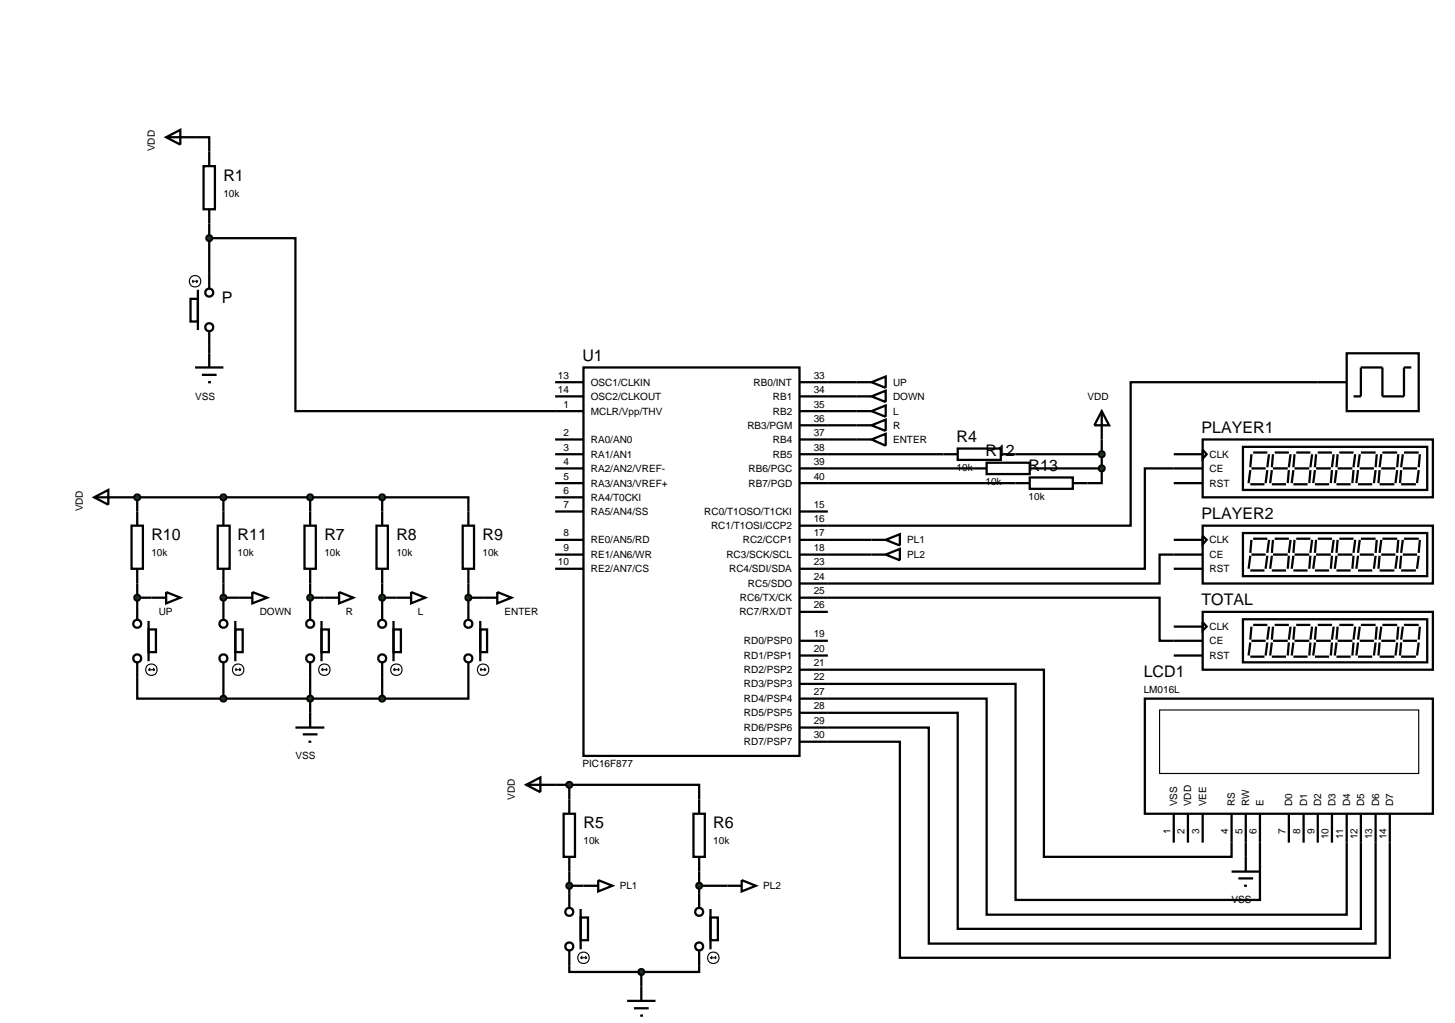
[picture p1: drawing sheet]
<svg xmlns="http://www.w3.org/2000/svg" width="257mm" height="180mm" viewBox="0 0 257 180" stroke-linecap="round" stroke-linejoin="round" font-family="sans-serif">
<g fill="none" stroke="#000" stroke-width=".4">
<path d="M34.4 24.2h2.5v5.1M35.9 29.3h2v7.6h-2zM36.9 36.9v14M33.6 52.7h1.3v4h-1.3zM34.9 51.1v7.1M36.9 42h15.2v30.5h50.8M36.9 58.5v3.8M97.9 67.4h5M97.9 69.9h5M97.9 77.5h5M102.9 64.8h38.1v68.5h-38.1zM141 67.4h10.1"/>
<path d="M141 69.9h10.1M141 75h10.1M141 72.5h10.1M141 77.5h10.1M194.3 77.5v5.1M212.1 77.5h40.6v10.2h-40.6zM212.1 79.3l.7 .8-.7 .8zM219.2 78.8h32.5v7.6h-32.5zM221 79.8h2.5M224.8 79.8h2.5M228.6 79.8h2.5M232.4 79.8h2.5"/>
<path d="M236.2 79.8h2.5M237.5 62.3h12.7v10.2h-12.7zM237.5 67.4h-38.1v25.3h-58.4M240 79.8h2.6M243.8 79.8h2.6M247.6 79.8h2.6M248.9 64.8h-1.3v5.1h-3.8v-5.1h-3.8v5.1h-1.3M21.7 87.7h45.7M24.2 87.7v2.5M39.4 87.7v2.5M54.7 87.7v2.5M67.4 87.7h15.2v2.5"/>
<path d="M67.4 87.7v2.5M97.9 95.2h5M97.9 97.8h5M97.9 87.7h5M97.9 80.1h5M97.9 82.6h5M97.9 85.2h5M97.9 90.2h5M141 95.2h15.2M141 97.8h15.2M141 80.1h25.4M141 82.6h30.4"/>
<path d="M141 85.2h38.1M141 90.2h5M156.2 95.2l2.5-1v2zM156.2 97.8l2.5-1v2zM179.1 80.1h15.2M184.1 82.6h10.2M194.3 82.6v2.6h-2.5M207 95.2h5.1M207 80.1h5.1M207 85.2h5.1M212.1 92.7h40.6v10.2h-40.6zM212.1 82.6h-10.2v17.7h-60.9"/>
<path d="M212.1 97.8h-7.6v5.1h-63.5M212.1 94.5l.7 .7-.7 .8zM219.2 94h32.5v7.6h-32.5zM220.5 82.9l-.3 2.3M220.5 85.4h2.5M220.5 98l-.3 2.3M220.7 97.8h2.5M220.7 82.6h2.5M220.7 80.1l-.2 2.3M220.7 95.2l-.2 2.3M221 95h2.5M223.5 82.9l-.3 2.3"/>
<path d="M223.5 98l-.3 2.3M223.8 80.1l-.3 2.3M223.8 95.2l-.3 2.3M224.3 85.4h2.5M224.3 82.9l-.3 2.3M224.3 98l-.3 2.3M224.5 97.8h2.6M224.5 82.6h2.6M224.5 80.1l-.2 2.3M224.5 95.2l-.2 2.3M224.8 95h2.5M227.3 82.9l-.2 2.3"/>
<path d="M227.3 98l-.2 2.3M227.6 80.1l-.3 2.3M227.6 95.2l-.3 2.3M228.1 85.4h2.5M228.1 82.9l-.3 2.3M228.1 98l-.3 2.3M228.3 97.8h2.6M228.3 82.6h2.6M228.3 80.1l-.2 2.3M228.3 95.2l-.2 2.3M228.6 95h2.5M231.1 82.9l-.2 2.3"/>
<path d="M231.1 98l-.2 2.3M231.4 80.1l-.3 2.3M231.4 95.2l-.3 2.3M231.9 85.4h2.5M231.9 82.9l-.3 2.3M231.9 98l-.3 2.3M232.1 97.8h2.6M232.1 82.6h2.6M232.1 80.1l-.2 2.3M232.1 95.2l-.2 2.3M232.4 95h2.5M234.9 82.9l-.2 2.3"/>
<path d="M234.9 98l-.2 2.3M235.2 80.1l-.3 2.3M235.2 95.2l-.3 2.3M235.7 85.4h2.5M235.7 82.9l-.3 2.3M235.7 98l-.3 2.3M235.9 97.8h2.6M235.9 82.6h2.6M235.9 80.1l-.2 2.3M235.9 95.2l-.2 2.3M236.2 95h2.5M238.7 82.9l-.2 2.3"/>
<path d="M238.7 98l-.2 2.3M239 80.1l-.3 2.3M239 95.2l-.3 2.3M239.5 85.4h2.5M239.5 82.9l-.3 2.3M239.5 98l-.3 2.3M239.8 97.8h2.5M239.8 82.6h2.5M239.8 80.1l-.3 2.3M239.8 95.2l-.3 2.3M240 95h2.6M242.6 82.9l-.3 2.3"/>
<path d="M242.6 98l-.3 2.3M242.8 80.1l-.2 2.3M242.8 95.2l-.2 2.3M243.3 85.4h2.6M243.3 82.9l-.2 2.3M243.3 98l-.2 2.3M243.6 97.8h2.5M243.6 82.6h2.5M243.6 80.1l-.3 2.3M243.6 95.2l-.3 2.3M243.8 95h2.6M246.4 82.9l-.3 2.3"/>
<path d="M246.4 98l-.3 2.3M246.6 80.1l-.2 2.3M246.6 95.2l-.2 2.3M247.1 85.4h2.6M247.1 82.9l-.2 2.3M247.1 98l-.2 2.3M247.4 97.8h2.5M247.4 82.6h2.5M247.4 80.1l-.3 2.3M247.4 95.2l-.3 2.3M247.6 95h2.6M250.2 82.9l-.3 2.3"/>
<path d="M250.2 98l-.3 2.3M250.4 80.1l-.2 2.3M250.4 95.2l-.2 2.3M24.2 119.4v3.8h15.2M24.2 102.9v3.8M24.2 105.4h2.5M39.4 105.4h2.6M39.4 102.9v3.8M39.4 119.4v3.8M54.7 105.4h2.5M54.7 102.9v3.8M54.7 119.4v6.3"/>
<path d="M67.4 105.4h2.5M67.4 102.9v3.8M67.4 119.4v3.8M82.6 119.4v3.8h-15.2M82.6 105.4h2.6M82.6 102.9v3.8M97.9 100.3h5M141 105.4h63.5v7.6h7.6M141 118.1h43.1v33h33.1v-7.6M141 113h5M141 115.6h5M141 107.9h5"/>
<path d="M207 100.3h5.1M207 115.6h5.1M207 110.5h5.1M212.1 107.9h40.6v10.2h-40.6zM212.1 109.7l.7 .8-.7 .7zM219.2 109.2h32.5v7.6h-32.5zM220.5 113.3l-.3 2.3M220.5 115.8h2.5M220.5 100.6h2.5M220.7 113h2.5M220.7 110.5l-.2 2.3M221 110.2h2.5"/>
<path d="M223.5 113.3l-.3 2.3M223.8 110.5l-.3 2.3M224.3 115.8h2.5M224.3 113.3l-.3 2.3M224.3 100.6h2.5M224.5 113h2.6M224.5 110.5l-.2 2.3M224.8 110.2h2.5M227.3 113.3l-.2 2.3M227.6 110.5l-.3 2.3M228.1 115.8h2.5M228.1 113.3l-.3 2.3"/>
<path d="M228.1 100.6h2.5M228.3 113h2.6M228.3 110.5l-.2 2.3M228.6 110.2h2.5M231.1 113.3l-.2 2.3M231.4 110.5l-.3 2.3M231.9 115.8h2.5M231.9 113.3l-.3 2.3M231.9 100.6h2.5M232.1 113h2.6M232.1 110.5l-.2 2.3M232.4 110.2h2.5"/>
<path d="M234.9 113.3l-.2 2.3M235.2 110.5l-.3 2.3M235.7 115.8h2.5M235.7 113.3l-.3 2.3M235.7 100.6h2.5M235.9 113h2.6M235.9 110.5l-.2 2.3M236.2 110.2h2.5M238.7 113.3l-.2 2.3M239 110.5l-.3 2.3M239.5 115.8h2.5M239.5 113.3l-.3 2.3"/>
<path d="M239.5 100.6h2.5M239.8 113h2.5M239.8 110.5l-.3 2.3M240 110.2h2.6M242.6 113.3l-.3 2.3M242.8 110.5l-.2 2.3M243.3 115.8h2.6M243.3 113.3l-.2 2.3M243.3 100.6h2.6M243.6 113h2.5M243.6 110.5l-.3 2.3M243.8 110.2h2.6"/>
<path d="M246.4 113.3l-.3 2.3M246.6 110.5l-.2 2.3M247.1 115.8h2.6M247.1 113.3l-.2 2.3M247.1 100.6h2.6M247.4 113h2.5M247.4 110.5l-.3 2.3M247.6 110.2h2.6M250.2 113.3l-.3 2.3M250.4 110.5l-.2 2.3M39.4 123.2h28M92.8 138.4l2.5-1.3v2.6z"/>
<path d="M92.8 138.4h7.6M100.4 138.4h22.9v5.1M100.4 138.4v5.1M141 130.8h17.7v38.1h86.4v-25.4M141 128.3h22.8v38.1h78.8v-22.9M141 125.7h27.9v38.1h71.1v-20.3M141 123.2h33v38.1h63.5v-17.8M141 120.6h38.1v38.1h43.1v-15.2M201.9 123.2h50.8v20.3h-50.8zM99.4 143.5h2v7.6h-2zM100.4 151.1v8.9M100.4 156.2h5.1"/>
<path d="M105.5 155.2l2.5 1-2.5 1zM122.3 143.5h2v7.6h-2zM123.3 156.2h7.5M123.3 151.1v8.9M130.8 155.2l2.5 1-2.5 1zM207 143.5v5.1M209.5 143.5v5.1M212.1 143.5v5.1M217.2 153.7h5M218.4 154.9h2.6M219.4 156.2h.5M219.7 143.5v10.2"/>
<path d="M227.3 143.5v5.1M229.9 143.5v5.1M232.4 143.5v5.1M234.9 143.5v5.1M100.4 167.6v3.8h12.7M102.4 161.8h1.3v4h-1.3zM102.4 160.3v7.1M110.6 176.5h5M111.8 177.8h2.6M112.9 179.1h.5M113.1 171.4v5.1M123.3 167.6v3.8h-10.2"/>
<path d="M125.3 161.8h1.3v4h-1.3zM125.3 160.3v7.1"/>
<circle cx="36.9" cy="51.6" r=".7"/>
<circle cx="36.9" cy="57.7" r=".7"/>
<circle cx="100.4" cy="166.9" r=".7"/>
<circle cx="100.4" cy="160.8" r=".7"/>
<circle cx="123.3" cy="166.9" r=".7"/>
<circle cx="123.3" cy="160.8" r=".7"/>
</g>
<g fill="none" stroke="#000" stroke-width=".2">
<path d="M33.9 49.6h1M33.9 49.6l.2 .3M34.1 49.4l-.2 .2M34.6 49.4l.3 .2M34.9 49.6l-.3 .3M204.5 125.2h45.7v11.2h-45.7zM102.4 168.9h1.1M102.4 168.9l.3 .2M102.7 168.6l-.3 .3M103.2 168.6l.3 .3M103.5 168.9l-.3 .2M125.3 168.9h1"/>
<path d="M125.3 168.9l.3 .2M125.6 168.6l-.3 .3M126.1 168.6l.2 .3M126.3 168.9l-.2 .2"/>
<circle cx="34.4" cy="49.6" r="1.01"/>
<circle cx="102.9" cy="168.9" r="1.01"/>
<circle cx="125.8" cy="168.9" r="1.01"/>
</g>
<g fill="#004000" stroke="#000" stroke-width=".4">
<path d="M112.8 171l.3-.1-.5 .5zM113.1 170.9l.3 .1 .2 .4zM113.6 171.4l-.2 .4-.3 .1zM112.6 171.4l.5 .5-.4-.2z"/>
<path d="M100 138.1l.4-.2-.5 .5zM100.4 137.9l.4 .2 .1 .3zM100.4 138.9l.5-.5-.2 .4zM99.9 138.4l.5 .5-.3-.1z"/>
<path d="M100.1 155.8l.3-.1-.5 .5zM100.4 155.7l.3 .1 .2 .4zM100.4 156.7l.5-.5-.2 .4zM99.9 156.2l.5 .5-.3-.1z"/>
<path d="M122.9 155.9l.4-.2-.5 .5zM123.3 155.7l.4 .2 .1 .3zM123.8 156.2l-.2 .4-.3 .1zM122.8 156.2l.5 .5-.3-.1z"/>
</g>
<g fill="#004000">
<path d="M113.1 170.9l.5 .5-.5 .5-.5-.5z"/>
<path d="M100.4 137.9l.5 .5-.5 .5-.5-.5z"/>
<path d="M100.4 155.7l.5 .5-.5 .5-.5-.5z"/>
<path d="M122.8 156.2l.5-.5 .5 .5-.5 .5z"/>
</g>
<g fill="none" stroke="#000" stroke-width=".4">
<path d="M16.6 87.7l2.5-1.3v2.6zM16.6 87.7h5.1M24.2 106.7v2.5M24.2 116.8v2.6M26.2 111h1.3v4h-1.3zM26.2 109.5v7.1M26.7 105.4h2.6M29.3 104.4l2.5 1-2.5 1zM42 105.4h2.5M44.5 104.4l2.6 1-2.6 1z"/>
<circle cx="24.2" cy="116.1" r=".7"/>
<circle cx="24.2" cy="110" r=".7"/>
</g>
<g fill="none" stroke="#000" stroke-width=".2">
<path d="M26.2 118.1h1.1M26.2 118.1l.3 .2M26.5 117.8l-.3 .3M27 117.8l.3 .3M27.3 118.1l-.3 .2"/>
<circle cx="26.7" cy="118.1" r="1.01"/>
</g>
<g fill="#004000" stroke="#000" stroke-width=".4">
<path d="M23.8 87.4l.4-.2-.5 .5zM24.2 87.2l.3 .1 .2 .4zM24.7 87.7l-.1 .3-.4 .2zM23.7 87.7l.5 .5-.4-.2z"/>
<path d="M23.9 105l.3-.1-.5 .5zM24.2 104.9l.4 .2 .1 .3zM24.2 105.9l.5-.5-.2 .4zM23.7 105.4l.5 .5-.4-.2z"/>
</g>
<g fill="#004000">
<path d="M23.7 87.7l.5-.5 .5 .5-.5 .5z"/>
<path d="M24.2 104.9l.5 .5-.5 .5-.5-.5z"/>
</g>
<g fill="none" stroke="#000" stroke-width=".4">
<path d="M53.7 92.7h2v7.6h-2zM54.7 90.2v2.5M66.4 92.7h2v7.6h-2zM67.4 90.2v2.5M81.6 92.7h2v7.6h-2zM82.6 90.2v2.5M54.7 100.3v2.6M57.2 105.4h2.6M59.8 104.4l2.5 1-2.5 1zM67.4 100.3v2.6M69.9 105.4h2.6M72.5 104.4l2.5 1-2.5 1z"/>
<path d="M82.6 100.3v2.6M85.2 105.4h2.5M87.7 104.4l2.5 1-2.5 1z"/>
</g>
<g fill="#004000" stroke="#000" stroke-width=".4">
<path d="M39 87.4l.4-.2-.5 .5zM39.4 87.2l.4 .2 .1 .3zM39.9 87.7l-.1 .3-.4 .2zM38.9 87.7l.5 .5-.4-.2z"/>
<path d="M67 87.4l.4-.2-.5 .5zM67.4 87.2l.3 .1 .2 .4zM67.9 87.7l-.2 .4-.3 .1zM66.9 87.7l.5 .5-.4-.2z"/>
<path d="M54.3 87.4l.4-.2-.5 .5zM54.7 87.2l.3 .1 .2 .4zM55.2 87.7l-.2 .4-.3 .1zM54.2 87.7l.5 .5-.4-.2z"/>
</g>
<g fill="#004000">
<path d="M38.9 87.7l.5-.5 .5 .5-.5 .5z"/>
<path d="M66.9 87.7l.5-.5 .5 .5-.5 .5z"/>
<path d="M54.2 87.7l.5-.5 .5 .5-.5 .5z"/>
</g>
<g fill="none" stroke="#000" stroke-width=".4">
<path d="M151.1 67.4h2.6M151.1 69.9h2.6M151.1 75h2.6M151.1 72.5h2.6M151.1 77.5h2.6M153.7 67.4l2.5-1v2zM153.7 69.9l2.5-1v2zM153.7 75l2.5-1v2zM153.7 72.5l2.5-1v2zM153.7 77.5l2.5-1v2.1zM168.9 79.1h7.6v2h-7.6zM194.3 72.5l1.3 2.5h-2.6z"/>
<path d="M194.3 72.5v5M23.2 92.7h2v7.6h-2zM24.2 90.2v2.5M38.4 92.7h2.1v7.6h-2.1zM39.4 90.2v2.5M166.4 80.1h2.5M171.4 82.6h2.6M174 81.6h7.6v2h-7.6zM176.5 80.1h2.6M179.1 85.2h2.5M181.6 84.2h7.6v2h-7.6zM181.6 82.6h2.5"/>
<path d="M189.2 85.2h2.6M24.2 100.3v2.6M39.4 100.3v2.6M52.1 128.3h5.1M53.4 129.5h2.6M54.4 130.8h.5M54.7 125.7v2.6"/>
</g>
<g fill="#004000" stroke="#000" stroke-width=".4">
<path d="M194 82.2l.3-.1-.5 .5zM194.3 82.1l.4 .2 .1 .3zM194.3 83.1l.5-.5-.1 .3zM193.8 82.6l.5 .5-.3-.1z"/>
<path d="M193.9 79.8l.4-.2-.5 .5zM194.3 79.6l.4 .2 .1 .3zM194.3 80.6l.5-.5-.1 .3zM193.8 80.1l.5 .5-.3-.1z"/>
</g>
<g fill="#004000">
<path d="M194.3 82.1l.5 .5-.5 .5-.5-.5z"/>
<path d="M193.8 80.1l.5-.5 .5 .5-.5 .5z"/>
</g>
<g fill="none" stroke="#000" stroke-width=".4">
<path d="M54.7 106.7v2.5M54.7 116.8v2.6M56.7 111h1.3v4h-1.3zM56.7 109.5v7.1M67.4 106.7v2.5M67.4 116.8v2.6M69.4 111h1.3v4h-1.3zM69.4 109.5v7.1M82.6 106.7v2.5M82.6 116.8v2.6M84.7 111h1.2v4h-1.2zM84.7 109.5v7.1"/>
<circle cx="54.7" cy="116.1" r=".7"/>
<circle cx="54.7" cy="110" r=".7"/>
<circle cx="67.4" cy="116.1" r=".7"/>
<circle cx="67.4" cy="110" r=".7"/>
<circle cx="82.6" cy="116.1" r=".7"/>
<circle cx="82.6" cy="110" r=".7"/>
</g>
<g fill="none" stroke="#000" stroke-width=".2">
<path d="M56.7 118.1h1M56.7 118.1l.3 .2M57 117.8l-.3 .3M57.5 117.8l.2 .3M57.7 118.1l-.2 .2M69.4 118.1h1M69.4 118.1l.3 .2M69.7 117.8l-.3 .3M70.2 117.8l.2 .3M70.4 118.1l-.2 .2M84.7 118.1h1M84.7 118.1l.2 .2"/>
<path d="M84.9 117.8l-.2 .3M85.4 117.8l.3 .3M85.7 118.1l-.3 .2"/>
<circle cx="57.2" cy="118.1" r="1.01"/>
<circle cx="69.9" cy="118.1" r="1.01"/>
<circle cx="85.2" cy="118.1" r="1.01"/>
</g>
<g fill="#004000" stroke="#000" stroke-width=".4">
<path d="M54.4 105l.3-.1-.5 .5zM54.7 104.9l.3 .1 .2 .4zM55.2 105.4l-.2 .4-.3 .1zM54.2 105.4l.5 .5-.4-.2z"/>
<path d="M67.1 105l.3-.1-.5 .5zM67.4 104.9l.3 .1 .2 .4zM67.9 105.4l-.2 .4-.3 .1zM66.9 105.4l.5 .5-.4-.2z"/>
<path d="M82.3 105l.3-.1-.5 .5zM82.6 104.9l.4 .2 .1 .3zM83.1 105.4l-.1 .3-.4 .2zM82.1 105.4l.5 .5-.3-.1z"/>
<path d="M54.4 122.8l.3-.1-.5 .5zM54.7 122.7l.3 .1 .2 .4zM55.2 123.2l-.2 .4-.3 .1zM54.2 123.2l.5 .5-.4-.2z"/>
<path d="M67.1 122.8l.3-.1-.5 .5zM67.4 122.7l.3 .1 .2 .4zM67.9 123.2l-.2 .4-.3 .1zM66.9 123.2l.5 .5-.4-.2z"/>
</g>
<g fill="#004000">
<path d="M54.7 104.9l.5 .5-.5 .5-.5-.5z"/>
<path d="M67.4 104.9l.5 .5-.5 .5-.5-.5z"/>
<path d="M82.6 104.9l.5 .5-.5 .5-.5-.5z"/>
<path d="M54.7 122.7l.5 .5-.5 .5-.5-.5z"/>
<path d="M67.4 122.7l.5 .5-.5 .5-.5-.5z"/>
</g>
<g fill="none" stroke="#000" stroke-width=".4">
<path d="M39.4 106.7v2.5M39.4 116.8v2.6M41.5 111h1.3v4h-1.3zM41.5 109.5v7.1"/>
<circle cx="39.4" cy="116.1" r=".7"/>
<circle cx="39.4" cy="110" r=".7"/>
</g>
<g fill="none" stroke="#000" stroke-width=".2">
<path d="M41.5 118.1h1M41.5 118.1l.2 .2M41.7 117.8l-.2 .3M42.2 117.8l.3 .3M42.5 118.1l-.3 .2"/>
<circle cx="42" cy="118.1" r="1.01"/>
</g>
<g fill="#004000" stroke="#000" stroke-width=".4">
<path d="M39.1 105l.3-.1-.5 .5zM39.4 104.9l.4 .2 .1 .3zM39.9 105.4l-.2 .4-.3 .1zM38.9 105.4l.5 .5-.4-.2z"/>
<path d="M39.1 122.8l.3-.1-.5 .5zM39.4 122.7l.3 .1 .2 .4zM39.9 123.2l-.1 .3-.4 .2zM38.9 123.2l.5 .5-.4-.2z"/>
</g>
<g fill="#004000">
<path d="M39.4 104.9l.5 .5-.5 .5-.5-.5z"/>
<path d="M39.4 122.7l.5 .5-.5 .5-.5-.5z"/>
</g>
<path d="M29.3 24.2l2.5-1.3v2.6zM29.3 24.2h5.1M34.4 64.8h5M35.6 66.1h2.6M36.7 67.4h.5M36.9 62.3v2.5" fill="none" stroke="#000" stroke-width=".4"/>
<path d="M36.5 41.7l.4-.2-.5 .5zM36.9 41.5l.3 .1 .2 .4zM36.9 42.5l.5-.5-.2 .4zM36.4 42l.5 .5-.4-.2z" fill="#004000" stroke="#000" stroke-width=".4"/>
<path d="M36.4 42l.5-.5 .5 .5-.5 .5z" fill="#004000"/>
<g font-size="2.8">
<text x="39.4" y="31.9">R1</text>
<text x="39.1" y="53.5">P</text>
<text x="102.7" y="63.7">U1</text>
<text x="168.7" y="78">R4</text>
<text x="211.9" y="76.4">PLAYER1</text>
<text x="173.8" y="80.5">R12</text>
<text x="181.4" y="83.1">R13</text>
<text x="26.7" y="95.3">R10</text>
<text x="41.9" y="95.3">R11</text>
<text x="57.2" y="95.3">R7</text>
<text x="69.9" y="95.3">R8</text>
<text x="85.1" y="95.3">R9</text>
<text x="211.9" y="91.6">PLAYER2</text>
<text x="211.9" y="106.8">TOTAL</text>
<text x="201.7" y="119.4">LCD1</text>
<text x="102.9" y="146.1">R5</text>
<text x="125.8" y="146.1">R6</text>
</g>
<g font-size="1.8">
<text x="27.3" y="26.7" transform="rotate(-90 27.3 26.7)">VDD</text>
<text x="39.4" y="34.7">10k</text>
<text x="34.4" y="70.5">VSS</text>
<text x="98.4" y="66.8">13</text>
<text x="98.4" y="69.3">14</text>
<text x="99.4" y="71.9">1</text>
<text x="104.2" y="68">OSC1/CLKIN</text>
<text x="104.2" y="70.5">OSC2/CLKOUT</text>
<text x="132.9" y="68">RB0/INT</text>
<text x="136.3" y="70.5">RB1</text>
<text x="143.5" y="71.9">35</text>
<text x="143.5" y="69.3">34</text>
<text x="143.5" y="66.8">33</text>
<text x="157.5" y="68">UP</text>
<text x="157.5" y="70.5">DOWN</text>
<text x="191.8" y="70.5">VDD</text>
<text x="99.4" y="76.9">2</text>
<text x="104.2" y="73.1">MCLR/Vpp/THV</text>
<text x="131.8" y="75.6">RB3/PGM</text>
<text x="136.3" y="73.1">RB2</text>
<text x="143.5" y="76.9">37</text>
<text x="143.5" y="74.4">36</text>
<text x="157.5" y="75.6">R</text>
<text x="157.5" y="73.1">L</text>
<text x="99.4" y="79.5">3</text>
<text x="99.4" y="82">4</text>
<text x="104.2" y="78.1">RA0/AN0</text>
<text x="104.2" y="80.7">RA1/AN1</text>
<text x="104.2" y="83.2">RA2/AN2/VREF-</text>
<text x="132" y="83.2">RB6/PGC</text>
<text x="136.3" y="80.7">RB5</text>
<text x="136.3" y="78.1">RB4</text>
<text x="143.5" y="82">39</text>
<text x="143.5" y="79.5">38</text>
<text x="157.5" y="78.1">ENTER</text>
<text x="168.7" y="83.1">10k</text>
<text x="213.3" y="80.7">CLK</text>
<text x="213.3" y="83.2">CE</text>
<text x="99.4" y="87.1">6</text>
<text x="99.4" y="89.6">7</text>
<text x="99.4" y="84.6">5</text>
<text x="104.2" y="88.3">RA4/T0CKI</text>
<text x="104.2" y="85.8">RA3/AN3/VREF+</text>
<text x="132" y="85.8">RB7/PGD</text>
<text x="143.5" y="84.6">40</text>
<text x="143.5" y="89.6">15</text>
<text x="173.8" y="85.6">10k</text>
<text x="181.4" y="88.2">10k</text>
<text x="213.3" y="85.8">RST</text>
<text x="14.6" y="90.2" transform="rotate(-90 14.6 90.2)">VDD</text>
<text x="99.4" y="94.6">8</text>
<text x="104.2" y="90.8">RA5/AN4/SS</text>
<text x="104.2" y="95.8">RE0/AN5/RD</text>
<text x="124.2" y="90.8">RC0/T1OSO/T1CKI</text>
<text x="125.4" y="93.3">RC1/T1OSI/CCP2</text>
<text x="131" y="95.8">RC2/CCP1</text>
<text x="143.5" y="92.1">16</text>
<text x="143.5" y="94.6">17</text>
<text x="160" y="95.8">PL1</text>
<text x="213.3" y="95.8">CLK</text>
<text x="26.7" y="98.1">10k</text>
<text x="41.9" y="98.1">10k</text>
<text x="57.2" y="98.1">10k</text>
<text x="69.9" y="98.1">10k</text>
<text x="85.1" y="98.1">10k</text>
<text x="98.4" y="99.7">10</text>
<text x="99.4" y="97.2">9</text>
<text x="104.2" y="98.4">RE1/AN6/WR</text>
<text x="104.2" y="100.9">RE2/AN7/CS</text>
<text x="128.1" y="98.4">RC3/SCK/SCL</text>
<text x="128.6" y="100.9">RC4/SDI/SDA</text>
<text x="143.5" y="97.2">18</text>
<text x="143.5" y="99.7">23</text>
<text x="160" y="98.4">PL2</text>
<text x="213.3" y="100.9">RST</text>
<text x="213.3" y="98.4">CE</text>
<text x="130.5" y="106">RC6/TX/CK</text>
<text x="131.9" y="103.5">RC5/SDO</text>
<text x="143.5" y="107.3">26</text>
<text x="143.5" y="104.8">25</text>
<text x="143.5" y="102.3">24</text>
<text x="28" y="108.5">UP</text>
<text x="45.8" y="108.5">DOWN</text>
<text x="61" y="108.5">R</text>
<text x="73.7" y="108.5">L</text>
<text x="89" y="108.5">ENTER</text>
<text x="130.4" y="108.5">RC7/RX/DT</text>
<text x="131.2" y="113.6">RD0/PSP0</text>
<text x="143.5" y="112.4">19</text>
<text x="213.3" y="111.1">CLK</text>
<text x="213.3" y="113.6">CE</text>
<text x="131.2" y="116.2">RD1/PSP1</text>
<text x="131.2" y="118.7">RD2/PSP2</text>
<text x="143.5" y="115">20</text>
<text x="143.5" y="120">22</text>
<text x="143.5" y="117.5">21</text>
<text x="213.3" y="116.2">RST</text>
<text x="131.2" y="123.8">RD4/PSP4</text>
<text x="131.2" y="121.2">RD3/PSP3</text>
<text x="143.5" y="125.1">28</text>
<text x="143.5" y="122.6">27</text>
<text x="201.7" y="122.2">LM016L</text>
<text x="131.2" y="131.4">RD7/PSP7</text>
<text x="131.2" y="128.9">RD6/PSP6</text>
<text x="131.2" y="126.3">RD5/PSP5</text>
<text x="143.5" y="130.2">30</text>
<text x="143.5" y="127.7">29</text>
<text x="52.1" y="133.9">VSS</text>
<text x="102.7" y="135.3">PIC16F877</text>
<text x="90.8" y="141" transform="rotate(-90 90.8 141)">VDD</text>
<text x="207.6" y="142.2" transform="rotate(-90 207.6 142.2)">VSS</text>
<text x="210.1" y="142.2" transform="rotate(-90 210.1 142.2)">VDD</text>
<text x="212.7" y="142.2" transform="rotate(-90 212.7 142.2)">VEE</text>
<text x="217.8" y="142.2" transform="rotate(-90 217.8 142.2)">RS</text>
<text x="220.3" y="142.2" transform="rotate(-90 220.3 142.2)">RW</text>
<text x="222.8" y="142.2" transform="rotate(-90 222.8 142.2)">E</text>
<text x="227.9" y="142.2" transform="rotate(-90 227.9 142.2)">D0</text>
<text x="230.5" y="142.2" transform="rotate(-90 230.5 142.2)">D1</text>
<text x="233" y="142.2" transform="rotate(-90 233 142.2)">D2</text>
<text x="235.5" y="142.2" transform="rotate(-90 235.5 142.2)">D3</text>
<text x="238.1" y="142.2" transform="rotate(-90 238.1 142.2)">D4</text>
<text x="240.6" y="142.2" transform="rotate(-90 240.6 142.2)">D5</text>
<text x="243.2" y="142.2" transform="rotate(-90 243.2 142.2)">D6</text>
<text x="245.7" y="142.2" transform="rotate(-90 245.7 142.2)">D7</text>
<text x="102.9" y="148.9">10k</text>
<text x="125.8" y="148.9">10k</text>
<text x="206.4" y="147" transform="rotate(-90 206.4 147)">1</text>
<text x="208.9" y="147" transform="rotate(-90 208.9 147)">2</text>
<text x="211.5" y="147" transform="rotate(-90 211.5 147)">3</text>
<text x="216.6" y="147" transform="rotate(-90 216.6 147)">4</text>
<text x="219.1" y="147" transform="rotate(-90 219.1 147)">5</text>
<text x="221.6" y="147" transform="rotate(-90 221.6 147)">6</text>
<text x="226.7" y="147" transform="rotate(-90 226.7 147)">7</text>
<text x="229.3" y="147" transform="rotate(-90 229.3 147)">8</text>
<text x="231.8" y="147" transform="rotate(-90 231.8 147)">9</text>
<text x="234.3" y="148" transform="rotate(-90 234.3 148)">10</text>
<text x="236.9" y="148" transform="rotate(-90 236.9 148)">11</text>
<text x="239.4" y="148" transform="rotate(-90 239.4 148)">12</text>
<text x="242" y="148" transform="rotate(-90 242 148)">13</text>
<text x="244.5" y="148" transform="rotate(-90 244.5 148)">14</text>
<text x="109.3" y="156.8">PL1</text>
<text x="134.6" y="156.8">PL2</text>
<text x="217.2" y="159.3">VSS</text>
</g>
</svg>
